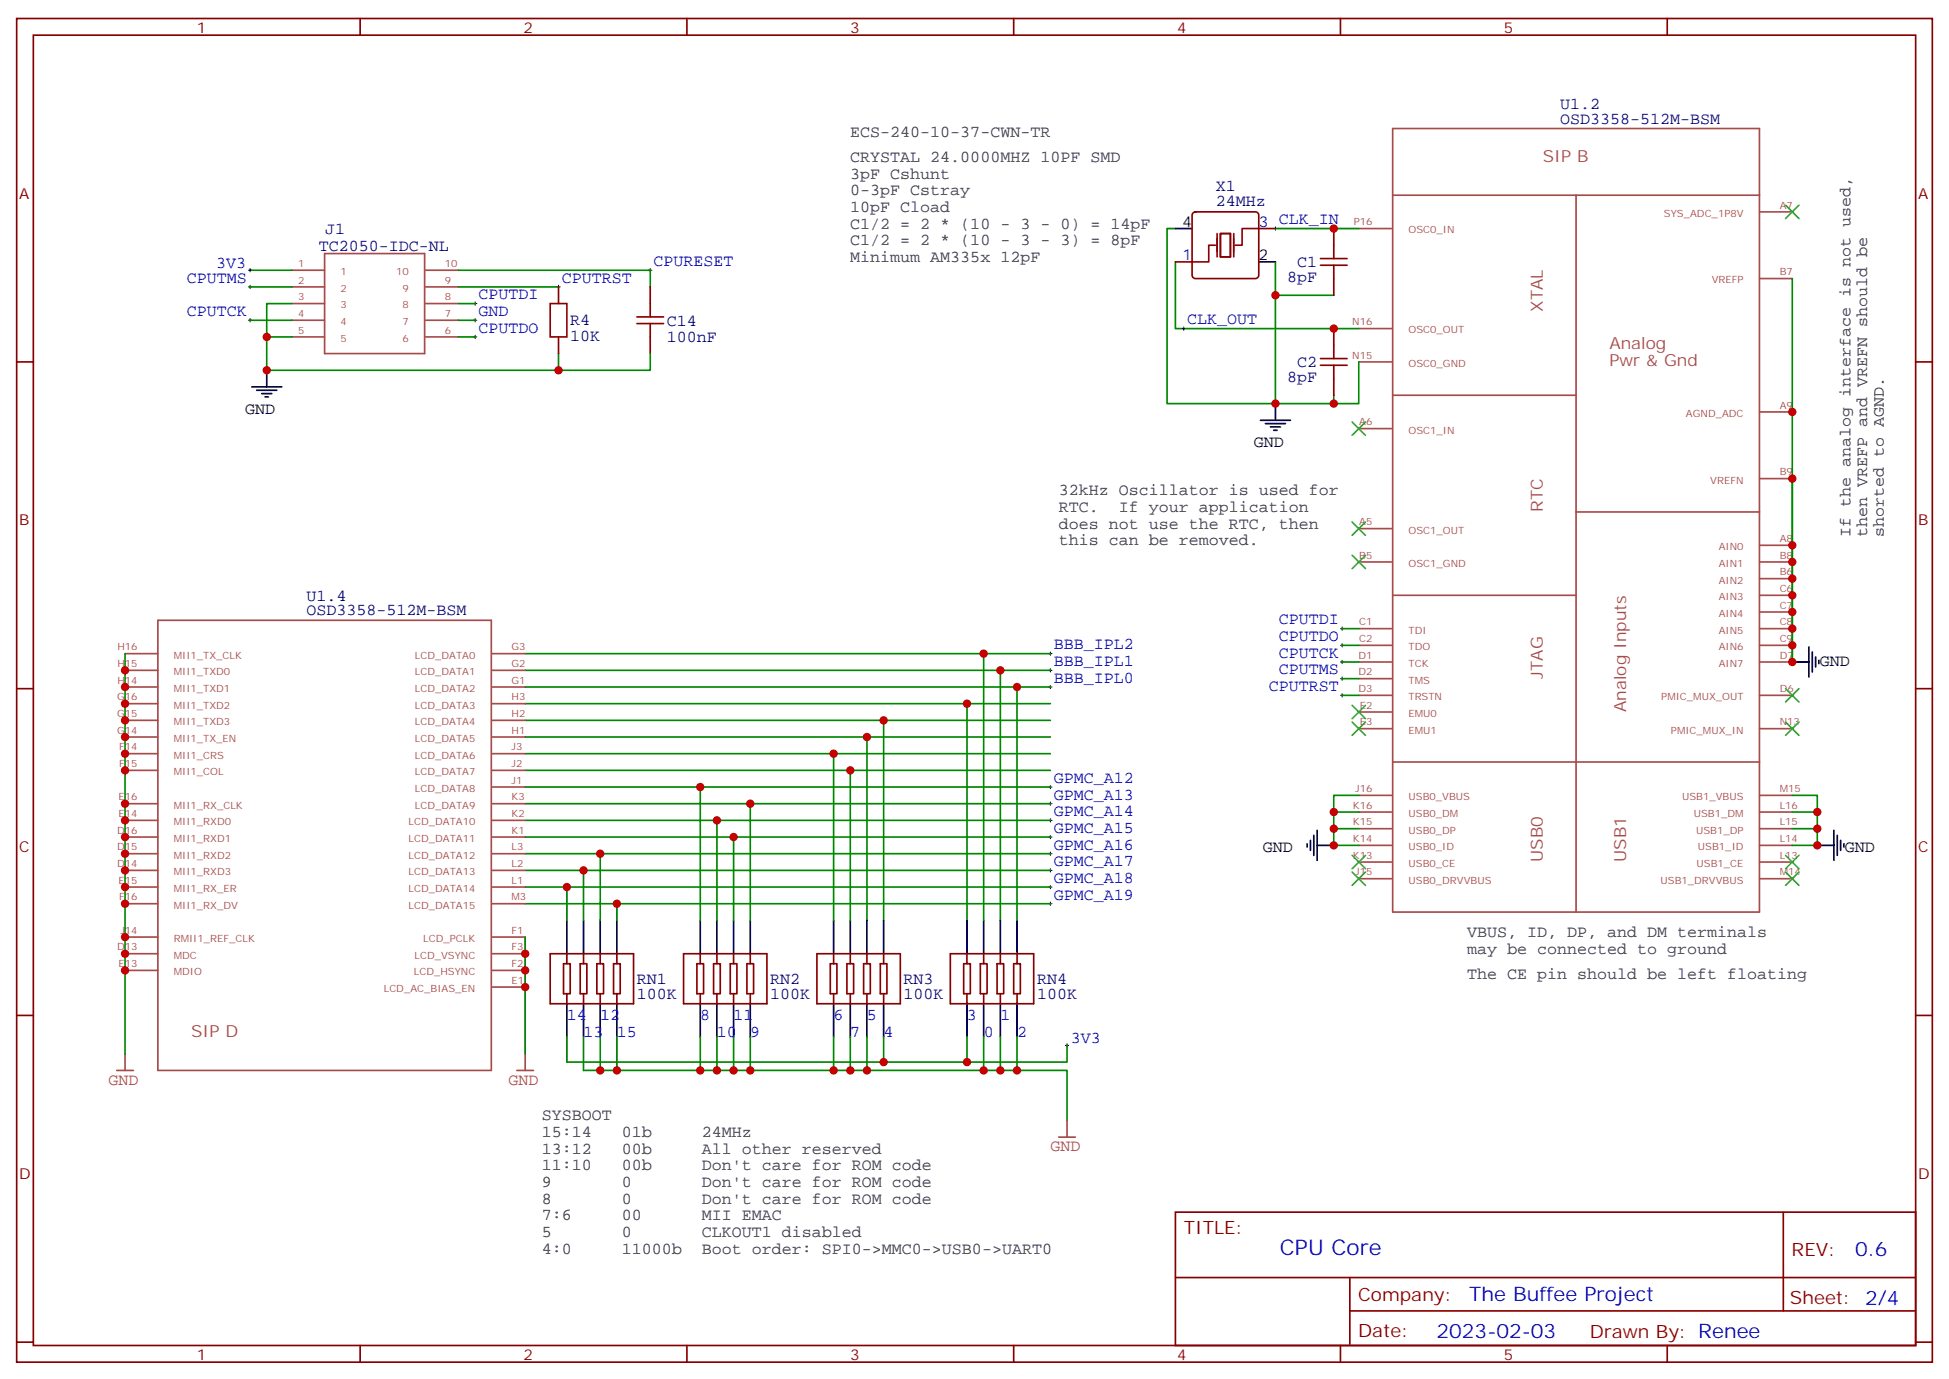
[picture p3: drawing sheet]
<svg xmlns="http://www.w3.org/2000/svg" width="412mm" height="292mm" viewBox="0 0 412 292" stroke-linecap="round" stroke-linejoin="round" font-family="sans-serif">
<g fill="none" stroke="#870000" stroke-width=".35">
<path d="M3.5 3.9h405.4v284.4h-405.4zM7.1 7.4h398.2v277.3h-398.2zM76.2 3.9v3.5M145.3 3.9v3.5M214.5 3.9v3.5M283.6 3.9v3.5M352.8 3.9v3.5M248.7 55.4h3.5M252.5 45l.4-.2h12.7a.71 .71 0 0 1 .7 .7v12.7a.76 .76 0 0 1-.7 .7h-12.7a.76 .76 0 0 1-.7-.7v-12.7zM266.3 48.4h3.6M282.2 48.4v3.5M282.2 58.9v3.6"/>
<path d="M3.5 76.6h3.6M118.2 60.7v3.5M118.2 71.3v3.5M137.6 60.7v3.5M137.6 71.3v3.5M282.2 69.5v3.6M405.3 76.6h3.6M282.2 80.1v3.5M3.5 145.7h3.6M405.3 145.7h3.6M3.5 214.9h3.6M116.4 201.8h17.7v10.6h-17.7z"/>
<path d="M119.2 203.9h1.4v6.4h-1.4zM119.9 201.8v2.1M119.9 210.3v2.1M122.8 203.9h1.4v6.4h-1.4zM123.5 201.8v2.1M123.5 210.3v2.1M126.3 203.9h1.4v6.4h-1.4zM127 201.8v2.1M127 210.3v2.1M129.8 203.9h1.4v6.4h-1.4zM130.5 201.8v2.1M130.5 210.3v2.1"/>
<path d="M144.6 201.8h17.7v10.6h-17.7zM147.5 203.9h1.4v6.4h-1.4zM148.2 201.8v2.1M148.2 210.3v2.1M151 203.9h1.4v6.4h-1.4zM151.7 201.8v2.1M151.7 210.3v2.1M154.5 203.9h1.4v6.4h-1.4zM155.2 201.8v2.1M155.2 210.3v2.1M158 203.9h1.5v6.4h-1.5zM158.7 201.8v2.1"/>
<path d="M158.7 210.3v2.1M172.9 201.8h17.6v10.6h-17.6zM175.7 203.9h1.4v6.4h-1.4zM176.4 201.8v2.1M176.4 210.3v2.1M179.2 203.9h1.4v6.4h-1.4zM179.9 201.8v2.1M179.9 210.3v2.1M182.7 203.9h1.4v6.4h-1.4zM183.4 201.8v2.1M183.4 210.3v2.1M186.3 203.9h1.4v6.4h-1.4z"/>
<path d="M187 201.8v2.1M187 210.3v2.1M201.1 201.8h17.6v10.6h-17.6zM203.9 203.9h1.4v6.4h-1.4zM204.6 201.8v2.1M204.6 210.3v2.1M207.4 203.9h1.4v6.4h-1.4zM208.1 201.8v2.1M208.1 210.3v2.1M211 203.9h1.4v6.4h-1.4zM211.7 201.8v2.1M211.7 210.3v2.1"/>
<path d="M214.5 203.9h1.4v6.4h-1.4zM215.2 201.8v2.1M215.2 210.3v2.1M405.3 214.9h3.6M248.7 256.5h156.6v28.2h-156.6zM377.3 256.5v20.9M248.7 270.4h156.5M285.6 277.4h119.6M285.6 270.4v14.1M3.5 284h3.6M76.2 284.7v3.6M145.3 284.7v3.6"/>
<path d="M214.5 284.7v3.6M283.6 284.7v3.6M352.8 284.7v3.6M405.3 284h3.6"/>
</g>
<g fill="none" stroke="#000" stroke-width=".21">
<path d="M52.6 57.2h.7M52.9 56.8v.7M137.2 57.2h.7M137.6 56.8v.7M269.5 48.4h.7M269.9 48v.7M52.6 67.8h.7M52.6 60.7h.7M52.9 60.4v.7M52.9 67.4v.7M100.2 67.8h.7M100.2 71.3h.7"/>
<path d="M100.2 64.2h.7M100.5 63.9v.7M100.5 67.4v.7M100.5 70.9v.7M117.8 60.7h.7M118.2 60.4v.7M250.1 69.5h.7M250.5 69.2v.7M221.9 138.3h.7M222.2 138v.7M283.6 133h.7M283.6 136.6h.7"/>
<path d="M284 132.7v.7M284 136.2v.7M284 139.7v.7M221.9 141.9h.7M221.9 145.4h.7M222.2 141.5v.7M222.2 145v.7M283.6 143.6h.7M283.6 140.1h.7M283.6 147.1h.7M284 143.3v.7M284 146.8v.7"/>
<path d="M221.9 166.5h.7M221.9 170.1h.7M221.9 173.6h.7M221.9 177.1h.7M222.2 166.2v.7M222.2 169.7v.7M222.2 173.2v.8M222.2 176.8v.7M221.9 180.7h.7M221.9 184.2h.7M221.9 187.7h.7M221.9 191.2h.7"/>
<path d="M222.2 180.3v.7M222.2 183.8v.7M222.2 187.4v.7M222.2 190.9v.7M225.4 221.2h.7M225.8 220.9v.7"/>
</g>
<g fill="none" stroke="#a64a4a" stroke-width=".35">
<path d="M294.7 27.2h77.6v165.8h-77.6zM61.7 57.2h7M68.7 53.7h21.1v21.1h-21.1zM90.1 57.2h6.9M287.5 48.4h7M294.7 41.3h77.6M333.5 41.3v151.7M372.3 58.9h6.9M372.3 44.8h6.9M61.7 60.7h7M61.7 64.2h7M61.7 67.8h7"/>
<path d="M61.7 71.3h7M90.1 60.7h6.9M90.1 64.2h6.9M90.1 67.8h6.9M90.1 71.3h6.9M287.5 76.6h7M287.5 69.5h7M287.5 90.7h7M294.7 83.6h38.8M372.3 87.2h6.9M287.5 118.9h7M287.5 111.9h7"/>
<path d="M333.5 108.3h38.8M372.3 115.4h6.9M372.3 118.9h6.9M372.3 101.3h6.9M26.5 138.3h6.9M33.4 131.3h70.6v95.2h-70.6zM104.2 138.3h6.9M287.5 133h7M287.5 136.6h7M294.7 126h38.8M372.3 122.4h6.9M372.3 126h6.9"/>
<path d="M372.3 129.5h6.9M372.3 133h6.9M372.3 136.6h6.9M26.5 159.5h6.9M26.5 156h6.9M26.5 152.4h6.9M26.5 148.9h6.9M26.5 145.4h6.9M26.5 141.9h6.9M104.2 159.5h6.9M104.2 156h6.9M104.2 152.4h6.9"/>
<path d="M104.2 148.9h6.9M104.2 145.4h6.9M104.2 141.9h6.9M287.5 140.1h7M287.5 150.7h7M287.5 154.2h7M287.5 143.6h7M287.5 147.1h7M372.3 140.1h6.9M372.3 154.2h6.9M372.3 147.1h6.9M26.5 163h6.9"/>
<path d="M26.5 177.1h6.9M26.5 170.1h6.9M26.5 173.6h6.9M104.2 163h6.9M104.2 177.1h6.9M104.2 170.1h6.9M104.2 166.5h6.9M104.2 173.6h6.9M287.5 171.8h7M287.5 175.4h7M287.5 178.9h7M287.5 168.3h7"/>
<path d="M294.7 161.3h77.6M372.3 171.8h6.9M372.3 175.4h6.9M372.3 178.9h6.9M372.3 168.3h6.9M26.5 198.3h6.9M26.5 187.7h6.9M26.5 191.2h6.9M26.5 180.7h6.9M26.5 184.2h6.9M104.2 198.3h6.9M104.2 187.7h6.9"/>
<path d="M104.2 191.2h6.9M104.2 180.7h6.9M104.2 184.2h6.9M287.5 182.4h7M287.5 185.9h7M372.3 182.4h6.9M372.3 185.9h6.9M26.5 205.4h6.9M26.5 201.8h6.9M104.2 208.9h6.9M104.2 205.4h6.9M104.2 201.8h6.9"/>
<path d="M24.7 226.5h3.5M26.5 223v3.5M109.4 226.5h3.5M111.1 223v3.5M225.8 237.1v3.5M224 240.6h3.5"/>
</g>
<g fill="none" stroke="#008700" stroke-width=".35">
<path d="M52.9 57.2h8.8M97 57.2h40.6v3.5M248.7 55.4v14.1h38.8M248.7 48.4h-1.8v37h23M269.9 55.4v7.1M269.9 48.4h17.6M379.2 58.9v81.2M52.9 60.7h8.8M52.9 67.8h8.8M56.4 71.3h5.3M61.7 64.2h-5.3v14.2h61.8v-3.6M97 60.7h21.2"/>
<path d="M97 67.8h3.5M97 64.2h3.5M97 71.3h3.5M137.6 74.8v3.6h-19.4M282.2 62.5h-12.3v22.9h17.6v-8.8M282.2 83.6v1.8M26.5 138.3v84.7M111.1 138.3h111.1M208.1 138.3v56.5M284 136.6h3.5M284 133h3.5M111.1 159.5h111.1"/>
<path d="M111.1 141.9h111.1M111.1 145.4h111.1M111.1 156h111.1M111.1 152.4h111.1M111.1 148.9h111.1M176.4 159.5v35.3M183.4 156v38.8M187 152.4v42.4M204.6 148.9v45.9M211.7 141.9v52.9M215.2 145.4v49.4M284 147.1h3.5"/>
<path d="M284 140.1h3.5M284 143.6h3.5M111.1 163h111.1M111.1 170.1h111.1M111.1 173.6h111.1M111.1 177.1h111.1M111.1 166.5h111.1M148.2 166.5v28.3M151.7 173.6v21.2M155.2 177.1v17.7M158.7 170.1v24.7M179.9 163v31.8"/>
<path d="M282.2 171.8h5.3M282.2 175.4h5.3M287.5 168.3h-5.3v10.6h5.3M379.2 168.3h5.3v10.6h-5.3M379.2 171.8h5.3M379.2 175.4h5.3M111.1 191.2h111.1M111.1 187.7h111.1M111.1 184.2h111.1M111.1 180.7h111.1M111.1 198.3v24.7M119.9 187.7v7.1"/>
<path d="M123.5 184.2v10.6M127 180.7v14.1M130.5 191.2v3.6M119.9 219.5v5.3h105.9v-3.6M123.5 219.5v7h102.3v10.6M127 219.5v7M130.5 219.5v7M148.2 219.5v7M151.7 219.5v7M155.2 219.5v7M158.7 219.5v7M176.4 219.5v7"/>
<path d="M179.9 219.5v7M183.4 219.5v7M187 219.5v5.3M204.6 219.5v5.3M208.1 219.5v7M211.7 219.5v7M215.2 219.5v7"/>
</g>
<g fill="none" stroke="#3c3" stroke-width=".35">
<path d="M377.8 43.4l2.8 2.8M380.6 43.4l-2.8 2.8M286.1 89.3l2.8 2.8M288.9 89.3l-2.8 2.8M286.1 110.5l2.8 2.8M286.1 117.5l2.8 2.8M288.9 110.5l-2.8 2.8M288.9 117.5l-2.8 2.8M286.1 149.3l2.8 2.8M286.1 152.8l2.8 2.8M288.9 149.3l-2.8 2.8M288.9 152.8l-2.8 2.8"/>
<path d="M377.8 145.7l2.8 2.9M377.8 152.8l2.8 2.8M380.6 145.7l-2.8 2.9M380.6 152.8l-2.8 2.8M286.1 181l2.8 2.8M286.1 184.5l2.8 2.9M288.9 181l-2.8 2.8M288.9 184.5l-2.8 2.9M377.8 181l2.8 2.8M377.8 184.5l2.8 2.9M380.6 181l-2.8 2.8M380.6 184.5l-2.8 2.9"/>
</g>
<g fill="none" stroke="#000" stroke-width=".35">
<path d="M248.7 48.4h3.5M266.3 55.4h3.6M56.4 78.4v3.5M53.3 81.9h6.3M54.3 82.6h4.3M55.4 83.3h2.1M56.1 84h.7M266.7 88.9h6.3M267.8 89.6h4.2M268.8 90.3h2.1M269.5 91.1h.7M269.9 85.4v3.5"/>
<path d="M382.8 136.9v6.4M383.5 138v4.2M384.2 139v2.1M384.9 139.7v.7M379.2 140.1h3.6M276.6 178.5v.7M277.3 177.8v2.2M278 176.8v4.2M278.7 178.9h3.5M278.7 175.7v6.4M384.5 178.9h3.6M388.1 175.7v6.4"/>
<path d="M388.8 176.8v4.2M389.5 177.8v2.2M390.2 178.5v.7M119.9 194.8v7M123.5 194.8v7M127 194.8v7M130.5 194.8v7M148.2 194.8v7M151.7 194.8v7M155.2 194.8v7M158.7 194.8v7M176.4 194.8v7"/>
<path d="M179.9 194.8v7M183.4 194.8v7M187 194.8v7M204.6 194.8v7M208.1 194.8v7M211.7 194.8v7M215.2 194.8v7M119.9 212.4v7.1M123.5 212.4v7.1M127 212.4v7.1M130.5 212.4v7.1M148.2 212.4v7.1"/>
<path d="M151.7 212.4v7.1M155.2 212.4v7.1M158.7 212.4v7.1M176.4 212.4v7.1M179.9 212.4v7.1M183.4 212.4v7.1M187 212.4v7.1M204.6 212.4v7.1M208.1 212.4v7.1M211.7 212.4v7.1M215.2 212.4v7.1"/>
</g>
<g fill="none" stroke="#a10000" stroke-width=".35">
<path d="M279.4 54.7h5.6M279.4 56.1h5.6M282.2 51.9v2.8M282.2 56.1v2.8M116.4 64.2h3.5v7.1h-3.5zM134.8 68.5h5.6M134.8 67.1h5.6M137.6 64.2v2.9M137.6 68.5v2.8M279.4 75.9h5.6M279.4 77.3h5.6M282.2 73.1v2.8"/>
<path d="M282.2 77.3v2.8"/>
</g>
<path d="M257.2 51.9h-1.4v3.5h-3.6M257.5 49.4v5M258.2 49.4h2.1v5h-2.1zM261.1 49.4v5M266.3 48.4h-3.5v3.5h-1.4" fill="none" stroke="#870012" stroke-width=".35"/>
<g fill="#c00">
<circle cx="379.2" cy="87.2" r=".88"/>
<circle cx="379.2" cy="101.3" r=".88"/>
<circle cx="211.7" cy="141.9" r=".88"/>
<circle cx="204.6" cy="148.9" r=".88"/>
<circle cx="187" cy="152.4" r=".88"/>
<circle cx="183.4" cy="156" r=".88"/>
<circle cx="130.5" cy="191.2" r=".88"/>
<circle cx="127" cy="180.7" r=".88"/>
<circle cx="123.5" cy="184.2" r=".88"/>
<circle cx="119.9" cy="187.7" r=".88"/>
<circle cx="148.2" cy="166.5" r=".88"/>
<circle cx="179.9" cy="163" r=".88"/>
<circle cx="176.4" cy="159.5" r=".88"/>
<circle cx="215.2" cy="145.4" r=".88"/>
<circle cx="208.1" cy="138.3" r=".88"/>
<circle cx="130.5" cy="226.5" r=".88"/>
<circle cx="127" cy="226.5" r=".88"/>
<circle cx="158.8" cy="226.5" r=".88"/>
<circle cx="155.2" cy="226.5" r=".88"/>
<circle cx="151.7" cy="226.5" r=".88"/>
<circle cx="148.2" cy="226.5" r=".88"/>
<circle cx="179.9" cy="226.5" r=".88"/>
<circle cx="176.4" cy="226.5" r=".88"/>
<circle cx="183.4" cy="226.5" r=".88"/>
<circle cx="187" cy="224.8" r=".88"/>
<circle cx="204.6" cy="224.8" r=".88"/>
<circle cx="208.1" cy="226.5" r=".88"/>
<circle cx="211.7" cy="226.5" r=".88"/>
<circle cx="215.2" cy="226.5" r=".88"/>
<circle cx="151.7" cy="173.6" r=".88"/>
<circle cx="155.2" cy="177.1" r=".88"/>
<circle cx="158.8" cy="170.1" r=".88"/>
<circle cx="269.9" cy="85.4" r=".88"/>
<circle cx="282.2" cy="85.4" r=".88"/>
<circle cx="269.9" cy="62.5" r=".88"/>
<circle cx="282.2" cy="48.4" r=".88"/>
<circle cx="282.2" cy="69.5" r=".88"/>
<circle cx="56.4" cy="78.4" r=".88"/>
<circle cx="118.2" cy="78.4" r=".88"/>
<circle cx="282.2" cy="178.9" r=".88"/>
<circle cx="282.2" cy="171.8" r=".88"/>
<circle cx="282.2" cy="175.4" r=".88"/>
<circle cx="384.5" cy="178.9" r=".88"/>
<circle cx="384.5" cy="171.8" r=".88"/>
<circle cx="384.5" cy="175.4" r=".88"/>
<circle cx="111.1" cy="208.9" r=".88"/>
<circle cx="111.1" cy="205.4" r=".88"/>
<circle cx="111.1" cy="201.8" r=".88"/>
<circle cx="26.5" cy="198.3" r=".88"/>
<circle cx="26.5" cy="205.4" r=".88"/>
<circle cx="26.5" cy="201.8" r=".88"/>
<circle cx="26.5" cy="163" r=".88"/>
<circle cx="26.5" cy="159.5" r=".88"/>
<circle cx="26.5" cy="187.7" r=".88"/>
<circle cx="26.5" cy="156" r=".88"/>
<circle cx="26.5" cy="191.2" r=".88"/>
<circle cx="26.5" cy="152.4" r=".88"/>
<circle cx="26.5" cy="148.9" r=".88"/>
<circle cx="26.5" cy="145.4" r=".88"/>
<circle cx="26.5" cy="141.9" r=".88"/>
<circle cx="26.5" cy="177.1" r=".88"/>
<circle cx="26.5" cy="180.7" r=".88"/>
<circle cx="26.5" cy="184.2" r=".88"/>
<circle cx="26.5" cy="170.1" r=".88"/>
<circle cx="26.5" cy="173.6" r=".88"/>
<circle cx="379.2" cy="140.1" r=".88"/>
<circle cx="379.2" cy="115.4" r=".88"/>
<circle cx="379.2" cy="118.9" r=".88"/>
<circle cx="379.2" cy="122.4" r=".88"/>
<circle cx="379.2" cy="126" r=".88"/>
<circle cx="379.2" cy="129.5" r=".88"/>
<circle cx="379.2" cy="133" r=".88"/>
<circle cx="379.2" cy="136.6" r=".88"/>
<circle cx="56.4" cy="71.3" r=".88"/>
</g>
<text font-size="4.6" fill="#00f" x="270.8" y="265.5">CPU Core</text>
<g font-size="4.2" fill="#00f">
<text x="392.5" y="265.8">0.6</text>
<text x="310.9" y="275.3">The Buffee Project</text>
<text x="304" y="283.1">2023-02-03</text>
</g>
<g font-size="3.9" fill="#800">
<text x="250.5" y="261.1">TITLE:</text>
<text x="379.1" y="265.8">REV:</text>
<text x="287.4" y="275.3">Company:</text>
<text x="378.7" y="275.9">Sheet: 2/4</text>
<text x="287.4" y="283">Date:</text>
<text x="336.4" y="283.1">Drawn By: Renee</text>
</g>
<g font-size="3.5" fill="#000080">
<text x="330.1" y="23">U1.2</text>
<text x="330.1" y="26.1">OSD3358-512M-BSM</text>
<text x="257.3" y="40.4">X1</text>
<text x="257.3" y="43.6">24MHz</text>
<text x="67.5" y="53">TC2050-IDC-NL</text>
<text x="68.8" y="49.5">J1</text>
<text x="272.3" y="59.7">8pF</text>
<text x="274.5" y="56.6">C1</text>
<text x="120.6" y="68.7">R4</text>
<text x="141.1" y="68.9">C14</text>
<text x="120.6" y="72.2">10K</text>
<text x="141.1" y="72.4">100nF</text>
<text x="274.5" y="77.7">C2</text>
<text x="272.3" y="80.9">8pF</text>
<text x="64.8" y="130.2">OSD3358-512M-BSM</text>
<text x="64.8" y="127.1">U1.4</text>
<text x="134.8" y="208.2">RN1</text>
<text x="163" y="208.2">RN2</text>
<text x="191.2" y="208.2">RN3</text>
<text x="219.4" y="208.2">RN4</text>
<text x="134.8" y="211.5">100K</text>
<text x="163" y="211.5">100K</text>
<text x="191.2" y="211.5">100K</text>
<text x="219.4" y="211.5">100K</text>
</g>
<g font-size="3.5" fill="#333">
<text x="179.9" y="29">ECS-240-10-37-CWN-TR</text>
<text x="179.9" y="34.3">CRYSTAL 24.0000MHZ 10PF SMD</text>
<text x="179.9" y="37.8">3pF Cshunt</text>
<text x="179.9" y="41.3">0-3pF Cstray</text>
<text x="179.9" y="44.8">10pF Cload</text>
<text x="179.9" y="48.4">C1/2 = 2 * (10 - 3 - 0) = 14pF</text>
<text x="179.9" y="51.9">C1/2 = 2 * (10 - 3 - 3) = 8pF</text>
<text x="179.9" y="55.4">Minimum AM335x 12pF</text>
<text x="224" y="104.8">32kHz Oscillator is used for</text>
<text x="224" y="108.3">RTC.</text>
<text x="224" y="111.9">does not use the RTC, then</text>
<text x="236.7" y="108.3">If your application</text>
<text x="391.6" y="113.6" transform="rotate(-90 391.6 113.6)">If the analog interface is not used,</text>
<text x="395.1" y="113.6" transform="rotate(-90 395.1 113.6)">then VREFP and VREFN should be</text>
<text x="398.6" y="113.6" transform="rotate(-90 398.6 113.6)">shorted to AGND.</text>
<text x="224" y="115.4">this can be removed.</text>
<text x="310.4" y="198.3">VBUS, ID, DP, and DM terminals</text>
<text x="310.4" y="201.8">may be connected to ground</text>
<text x="310.4" y="207.1">The CE pin should be left floating</text>
<text x="114.7" y="237.1">SYSBOOT</text>
<text x="114.7" y="240.6">15:14</text>
<text x="114.7" y="244.2">13:12</text>
<text x="131.6" y="240.6">01b</text>
<text x="131.6" y="244.2">00b</text>
<text x="148.5" y="240.6">24MHz</text>
<text x="148.5" y="244.2">All other reserved</text>
<text x="114.7" y="247.7">11:10</text>
<text x="114.7" y="251.2">9</text>
<text x="131.6" y="247.7">00b</text>
<text x="131.6" y="251.2">0</text>
<text x="148.5" y="247.7">Don't care for ROM code</text>
<text x="148.5" y="251.2">Don't care for ROM code</text>
<text x="114.7" y="254.7">8</text>
<text x="131.6" y="254.7">0</text>
<text x="148.5" y="254.7">Don't care for ROM code</text>
<text x="114.7" y="258.3">7:6</text>
<text x="114.7" y="261.8">5</text>
<text x="131.6" y="258.3">00</text>
<text x="131.6" y="261.8">0</text>
<text x="148.5" y="258.3">MII EMAC</text>
<text x="148.5" y="261.8">CLKOUT1 disabled</text>
<text x="114.7" y="265.3">4:0</text>
<text x="131.6" y="265.3">11000b</text>
<text x="148.5" y="265.3">Boot order: SPI0-&gt;MMC0-&gt;USB0-&gt;UART0</text>
</g>
<g font-size="3.5" fill="#a54b4b">
<text x="326.4" y="34.3">SIP B</text>
<text x="326.4" y="66" transform="rotate(-90 326.4 66)">XTAL</text>
<text x="340.5" y="73.9">Analog</text>
<text x="340.5" y="77.4">Pwr &amp; Gnd</text>
<text x="326.4" y="108.3" transform="rotate(-90 326.4 108.3)">RTC</text>
<text x="326.4" y="143.6" transform="rotate(-90 326.4 143.6)">JTAG</text>
<text x="344.1" y="150.7" transform="rotate(-90 344.1 150.7)">Analog Inputs</text>
<text x="326.4" y="182.4" transform="rotate(-90 326.4 182.4)">USB0</text>
<text x="344.1" y="182.4" transform="rotate(-90 344.1 182.4)">USB1</text>
<text x="40.5" y="219.5">SIP D</text>
<text x="22.9" y="229.6">GND</text>
<text x="107.6" y="229.6">GND</text>
<text x="222.2" y="243.7">GND</text>
</g>
<g font-size="3.5" fill="#00f">
<text x="39.5" y="59.8">CPUTMS</text>
<text x="45.8" y="56.7">3V3</text>
<text x="118.9" y="59.8">CPUTRST</text>
<text x="138.3" y="56.3">CPURESET</text>
<text x="101.2" y="63.4">CPUTDI</text>
<text x="39.5" y="66.9">CPUTCK</text>
<text x="101.2" y="70.4">CPUTDO</text>
<text x="101.2" y="66.9">GND</text>
<text x="251.2" y="68.7">CLK_OUT</text>
<text x="223" y="137.4">BBB_IPL2</text>
<text x="270.6" y="132.2">CPUTDI</text>
<text x="270.6" y="135.7">CPUTDO</text>
<text x="223" y="141">BBB_IPL1</text>
<text x="270.6" y="142.7">CPUTMS</text>
<text x="270.6" y="139.2">CPUTCK</text>
<text x="223" y="144.5">BBB_IPL0</text>
<text x="268.5" y="146.3">CPUTRST</text>
<text x="223" y="165.7">GPMC_A12</text>
<text x="223" y="169.2">GPMC_A13</text>
<text x="223" y="172.7">GPMC_A14</text>
<text x="223" y="176.2">GPMC_A15</text>
<text x="223" y="179.8">GPMC_A16</text>
<text x="223" y="183.3">GPMC_A17</text>
<text x="223" y="186.8">GPMC_A18</text>
<text x="223" y="190.4">GPMC_A19</text>
<text x="119.9" y="215.9">14</text>
<text x="127" y="215.9">12</text>
<text x="148.2" y="215.9">8</text>
<text x="155.2" y="215.9">11</text>
<text x="176.4" y="215.9">6</text>
<text x="183.4" y="215.9">5</text>
<text x="204.6" y="215.9">3</text>
<text x="211.7" y="215.9">1</text>
<text x="123.5" y="219.5">13</text>
<text x="130.5" y="219.5">15</text>
<text x="151.7" y="219.5">10</text>
<text x="158.7" y="219.5">9</text>
<text x="179.9" y="219.5">7</text>
<text x="187" y="219.5">4</text>
<text x="208.1" y="219.5">0</text>
<text x="215.2" y="219.5">2</text>
<text x="226.6" y="220.7">3V3</text>
</g>
<g font-size="3.5">
<text x="51.9" y="87.5">GND</text>
<text x="265.3" y="94.6">GND</text>
<text x="385.1" y="141">GND</text>
<text x="267.2" y="180.3">GND</text>
<text x="390.3" y="180.3">GND</text>
</g>
<g font-size="3.2" fill="#800">
<text x="41.6" y="6.9">1</text>
<text x="110.8" y="6.9">2</text>
<text x="179.9" y="6.9">3</text>
<text x="249.1" y="6.9">4</text>
<text x="318.2" y="6.9">5</text>
<text x="4.1" y="42">A</text>
<text x="405.9" y="42">A</text>
<text x="4.1" y="111.2">B</text>
<text x="405.9" y="111.2">B</text>
<text x="4.1" y="180.3">C</text>
<text x="405.9" y="180.3">C</text>
<text x="4.1" y="249.4">D</text>
<text x="405.9" y="249.4">D</text>
<text x="41.6" y="287.7">1</text>
<text x="110.8" y="287.7">2</text>
<text x="179.9" y="287.7">3</text>
<text x="249.1" y="287.7">4</text>
<text x="318.2" y="287.7">5</text>
</g>
<g font-size="3.2">
<text x="250.2" y="48">4</text>
<text x="266.3" y="55.1">2</text>
</g>
<g font-size="3.2" fill="#00f">
<text x="266.3" y="48">3 CLK_IN</text>
<text x="250.2" y="55.1">1</text>
</g>
<g font-size="2.1" fill="#a54b4b">
<text x="286.4" y="47.7">P16</text>
<text x="352.1" y="45.9">SYS_ADC_1P8V</text>
<text x="376.6" y="44.1">A7</text>
<text x="298" y="49.4">OSC0_IN</text>
<text x="63.1" y="56.5">1</text>
<text x="72" y="58.2">1</text>
<text x="83.8" y="58.2">10</text>
<text x="94.1" y="56.5">10</text>
<text x="362.2" y="60">VREFP</text>
<text x="376.6" y="58.3">B7</text>
<text x="63.1" y="60">2</text>
<text x="63.1" y="63.5">3</text>
<text x="72" y="61.8">2</text>
<text x="72" y="65.3">3</text>
<text x="85.1" y="65.3">8</text>
<text x="85.1" y="61.8">9</text>
<text x="94.1" y="63.5">8</text>
<text x="94.1" y="60">9</text>
<text x="63.1" y="67.1">4</text>
<text x="63.1" y="70.6">5</text>
<text x="72" y="68.8">4</text>
<text x="85.1" y="68.8">7</text>
<text x="94.1" y="70.6">6</text>
<text x="94.1" y="67.1">7</text>
<text x="286.1" y="68.8">N16</text>
<text x="298" y="70.6">OSC0_OUT</text>
<text x="72" y="72.3">5</text>
<text x="85.1" y="72.3">6</text>
<text x="286.1" y="75.9">N15</text>
<text x="298" y="77.6">OSC0_GND</text>
<text x="356.7" y="88.2">AGND_ADC</text>
<text x="376.6" y="86.5">A9</text>
<text x="287.6" y="90">A6</text>
<text x="298" y="91.7">OSC1_IN</text>
<text x="376.6" y="100.6">B9</text>
<text x="361.9" y="102.3">VREFN</text>
<text x="287.6" y="111.2">A5</text>
<text x="298" y="112.9">OSC1_OUT</text>
<text x="287.6" y="118.2">B5</text>
<text x="298" y="120">OSC1_GND</text>
<text x="363.7" y="116.4">AIN0</text>
<text x="363.7" y="120">AIN1</text>
<text x="376.6" y="114.7">A8</text>
<text x="376.6" y="118.2">B8</text>
<text x="363.7" y="123.5">AIN2</text>
<text x="376.6" y="121.8">B6</text>
<text x="376.6" y="125.3">C6</text>
<text x="363.7" y="127">AIN3</text>
<text x="363.7" y="130.5">AIN4</text>
<text x="376.6" y="128.8">C7</text>
<text x="24.8" y="137.6">H16</text>
<text x="108.2" y="137.6">G3</text>
<text x="287.6" y="132.3">C1</text>
<text x="287.6" y="135.9">C2</text>
<text x="298" y="134.1">TDI</text>
<text x="298" y="137.6">TDO</text>
<text x="363.7" y="134.1">AIN5</text>
<text x="363.7" y="137.6">AIN6</text>
<text x="376.6" y="132.3">C8</text>
<text x="376.6" y="135.9">C9</text>
<text x="24.8" y="141.2">H15</text>
<text x="36.8" y="142.9">MII1_TXD0</text>
<text x="36.8" y="139.4">MII1_TX_CLK</text>
<text x="87.8" y="139.4">LCD_DATA0</text>
<text x="87.8" y="142.9">LCD_DATA1</text>
<text x="108.2" y="141.2">G2</text>
<text x="287.4" y="139.4">D1</text>
<text x="287.4" y="142.9">D2</text>
<text x="298" y="141.1">TCK</text>
<text x="363.7" y="141.1">AIN7</text>
<text x="376.6" y="139.4">D7</text>
<text x="24.8" y="148.2">G16</text>
<text x="24.8" y="144.7">H14</text>
<text x="36.8" y="149.9">MII1_TXD2</text>
<text x="36.8" y="146.4">MII1_TXD1</text>
<text x="87.8" y="146.4">LCD_DATA2</text>
<text x="87.8" y="149.9">LCD_DATA3</text>
<text x="108.2" y="144.7">G1</text>
<text x="108.2" y="148.2">H3</text>
<text x="287.4" y="146.4">D3</text>
<text x="287.7" y="150">E2</text>
<text x="298" y="144.7">TMS</text>
<text x="298" y="148.2">TRSTN</text>
<text x="351.5" y="148.2">PMIC_MUX_OUT</text>
<text x="376.6" y="146.4">D6</text>
<text x="24.8" y="155.3">G14</text>
<text x="24.8" y="151.7">G15</text>
<text x="36.8" y="153.5">MII1_TXD3</text>
<text x="87.8" y="153.5">LCD_DATA4</text>
<text x="108.2" y="151.7">H2</text>
<text x="108.2" y="155.3">H1</text>
<text x="287.7" y="153.5">E3</text>
<text x="298" y="151.7">EMU0</text>
<text x="298" y="155.2">EMU1</text>
<text x="353.6" y="155.2">PMIC_MUX_IN</text>
<text x="376.6" y="153.5">N13</text>
<text x="25.2" y="158.8">F14</text>
<text x="36.8" y="160.5">MII1_CRS</text>
<text x="36.8" y="157">MII1_TX_EN</text>
<text x="87.8" y="157">LCD_DATA5</text>
<text x="87.8" y="160.5">LCD_DATA6</text>
<text x="108.2" y="158.8">J3</text>
<text x="25.2" y="162.3">F15</text>
<text x="36.8" y="164.1">MII1_COL</text>
<text x="87.8" y="164.1">LCD_DATA7</text>
<text x="87.8" y="167.6">LCD_DATA8</text>
<text x="108.2" y="162.3">J2</text>
<text x="108.2" y="165.9">J1</text>
<text x="286.8" y="167.6">J16</text>
<text x="376.6" y="167.6">M15</text>
<text x="25.1" y="169.4">E16</text>
<text x="25.1" y="172.9">E14</text>
<text x="36.8" y="171.1">MII1_RX_CLK</text>
<text x="87.8" y="171.1">LCD_DATA9</text>
<text x="108.2" y="169.4">K3</text>
<text x="108.2" y="172.9">K2</text>
<text x="286.3" y="171.1">K16</text>
<text x="298" y="172.9">USB0_DM</text>
<text x="298" y="169.4">USB0_VBUS</text>
<text x="355.9" y="169.4">USB1_VBUS</text>
<text x="358.4" y="172.9">USB1_DM</text>
<text x="376.6" y="171.1">L16</text>
<text x="24.8" y="176.4">D16</text>
<text x="24.8" y="180">D15</text>
<text x="36.8" y="178.2">MII1_RXD1</text>
<text x="36.8" y="174.6">MII1_RXD0</text>
<text x="86.5" y="174.6">LCD_DATA10</text>
<text x="86.5" y="178.2">LCD_DATA11</text>
<text x="108.2" y="176.4">K1</text>
<text x="108.2" y="180">L3</text>
<text x="286.3" y="174.7">K15</text>
<text x="286.3" y="178.2">K14</text>
<text x="298" y="176.4">USB0_DP</text>
<text x="298" y="179.9">USB0_ID</text>
<text x="358.9" y="176.4">USB1_DP</text>
<text x="359.3" y="179.9">USB1_ID</text>
<text x="376.6" y="174.7">L15</text>
<text x="376.6" y="178.2">L14</text>
<text x="24.8" y="183.5">D14</text>
<text x="36.8" y="181.7">MII1_RXD2</text>
<text x="36.8" y="185.2">MII1_RXD3</text>
<text x="86.5" y="181.7">LCD_DATA12</text>
<text x="86.5" y="185.2">LCD_DATA13</text>
<text x="108.2" y="183.5">L2</text>
<text x="286.3" y="181.7">K13</text>
<text x="286.8" y="185.3">J15</text>
<text x="298" y="183.5">USB0_CE</text>
<text x="359" y="183.5">USB1_CE</text>
<text x="376.6" y="181.7">L13</text>
<text x="376.6" y="185.3">M14</text>
<text x="25.1" y="187">E15</text>
<text x="25.2" y="190.5">F16</text>
<text x="36.8" y="188.8">MII1_RX_ER</text>
<text x="86.5" y="188.8">LCD_DATA14</text>
<text x="108.2" y="187">L1</text>
<text x="108.2" y="190.5">M3</text>
<text x="298" y="187">USB0_DRVVBUS</text>
<text x="351.4" y="187">USB1_DRVVBUS</text>
<text x="25.5" y="197.6">J14</text>
<text x="36.8" y="192.3">MII1_RX_DV</text>
<text x="86.5" y="192.3">LCD_DATA15</text>
<text x="108.2" y="197.6">F1</text>
<text x="24.8" y="201.1">D13</text>
<text x="36.8" y="199.3">RMII1_REF_CLK</text>
<text x="36.8" y="202.9">MDC</text>
<text x="87.7" y="202.9">LCD_VSYNC</text>
<text x="89.6" y="199.3">LCD_PCLK</text>
<text x="108.2" y="201.1">F3</text>
<text x="25.1" y="204.7">E13</text>
<text x="36.8" y="206.4">MDIO</text>
<text x="81.2" y="209.9">LCD_AC_BIAS_EN</text>
<text x="87.6" y="206.4">LCD_HSYNC</text>
<text x="108.2" y="208.2">E1</text>
<text x="108.2" y="204.7">F2</text>
</g>
</svg>
